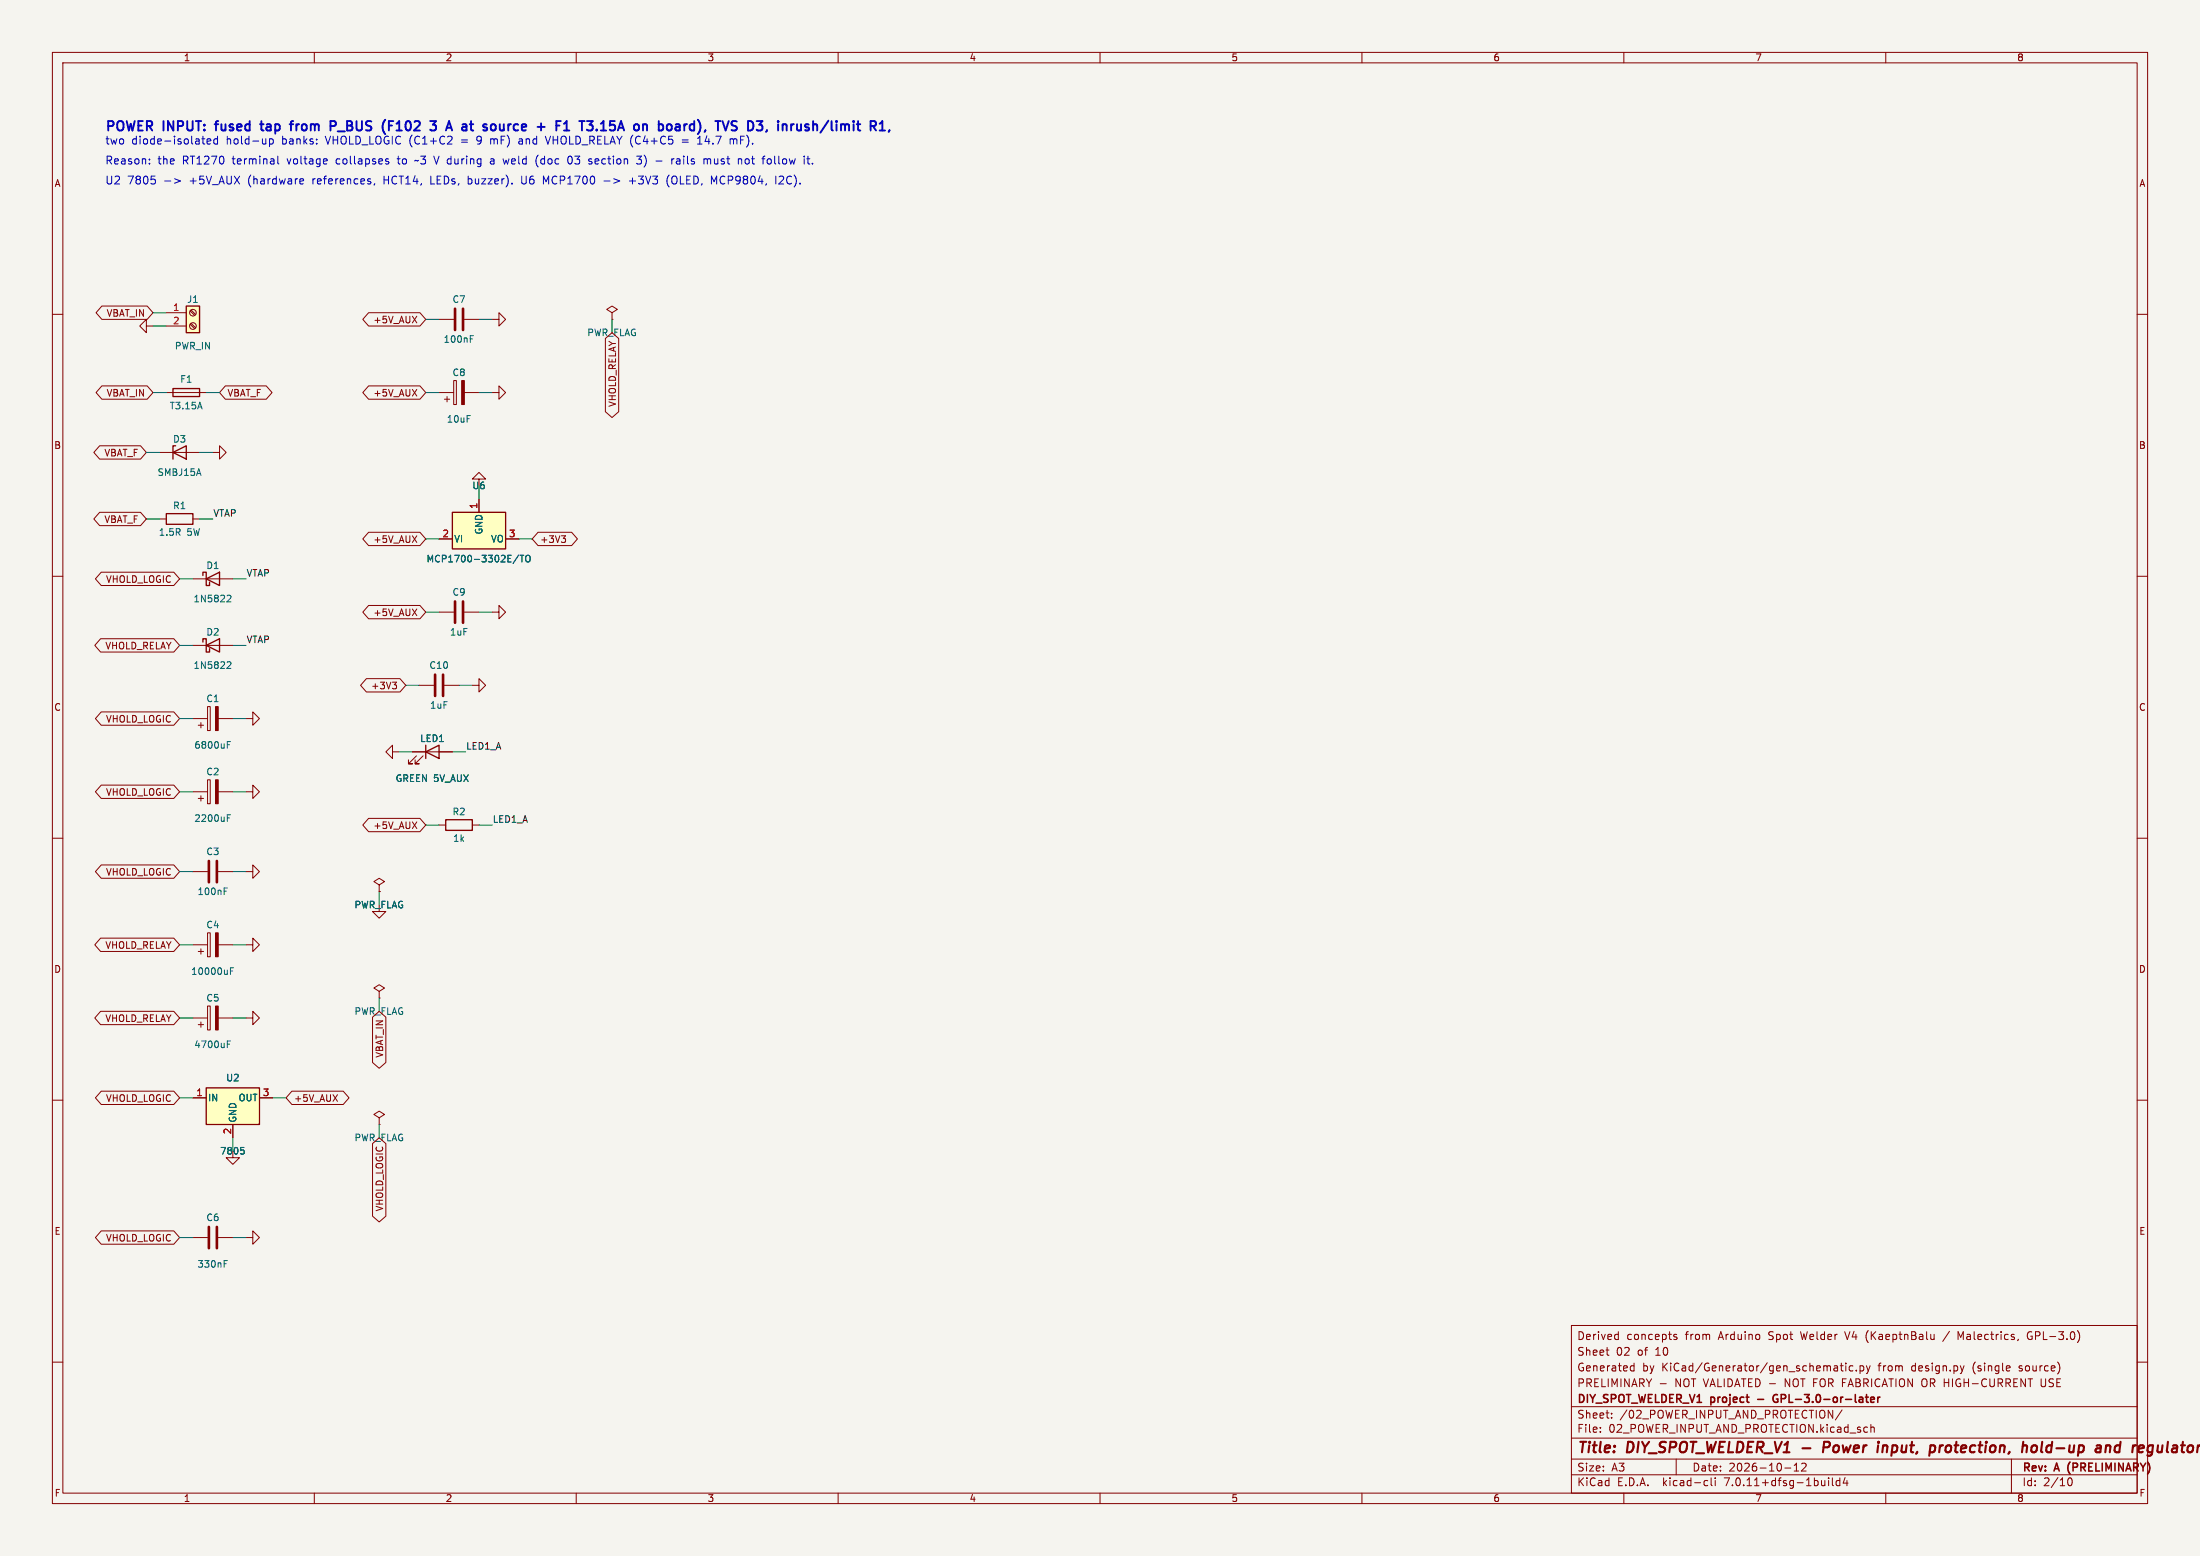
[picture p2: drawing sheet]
<svg xmlns="http://www.w3.org/2000/svg" width="420mm" height="297mm" viewBox="0 0 420 297" stroke-linecap="round" stroke-linejoin="round" font-family="sans-serif">
<path d="M0 0h420v297h-420z" fill="#f5f4ef" stroke="#f5f4ef" stroke-width=".19"/>
<g fill="none" stroke="#840000" stroke-width=".19">
<path d="M10 10h400v277h-400zM12 12h396v273h-396zM60 10v2M110 10v2M160 10v2M210 10v2M260 10v2M310 10v2M360 10v2M10 60h2M19.4 58.4h8.7l1.1 1.3-1.1 1.3h-8.7l-1.1-1.3zM31.7 59.7h3.9"/>
<path d="M36.3 59.4l.9 .8M36.5 59.2l.8 .8M70.4 59.7h9.8l1.1 1.3-1.1 1.2h-9.8l-1.1-1.2zM116.8 59.7l1.1-.6-1.1-.7-1 .7 1 .6v1.3M408 60h2M19.4 73.7h8.7l1.1 1.2-1.1 1.3h-8.7l-1.1-1.3zM27.9 62.2v-1.2l-1.2 1.2 1.2 1.3v-1.3h1.3M31.7 62.2h3.9M31.7 74.9h7.7M36.3 61.9l.9 .8M36.5 61.7l.8 .9M43 73.7h7.8l1.1 1.2-1.1 1.3h-7.8l-1.1-1.3z"/>
<path d="M70.4 73.7h9.8l1.1 1.2-1.1 1.3h-9.8l-1.1-1.3zM83.8 61h2.8M83.8 74.9h2.8M84.8 76.2h1.1M85.3 75.7v1M86.6 72.6h.5v4.6h-.5zM88.6 61h2.8M88.6 74.9h2.8M94 61h1.2v-1.3l1.3 1.3-1.3 1.2v-1.2M94 74.9h1.2v-1.2l1.3 1.2-1.3 1.3v-1.3M115.6 64.6l1.2-1.1 1.3 1.1v14l-1.3 1.1-1.2-1.1zM116.8 61h.1"/>
<path d="M19 97.8h7.8l1.1 1.3-1.1 1.2h-7.8l-1.1-1.2zM19 85.1h7.8l1.1 1.3-1.1 1.2h-7.8l-1.1-1.2zM30.5 86.4h7.6M30.5 99.1h1.2M36.8 99.1h1.3M40.6 86.4h1.3v-1.3l1.3 1.3-1.3 1.2v-1.2M91.4 91.4h1.3l-1.3-1.2-1.2 1.2h1.2v1.3M91.4 95.3v2.5M10 110h2M19.3 109.2h13.9l1.1 1.3-1.1 1.3h-13.9l-1.1-1.3zM36.8 110.5h7.6M70.4 101.6h9.8l1.1 1.3-1.1 1.2h-9.8l-1.1-1.2z"/>
<path d="M70.4 115.6h9.8l1.1 1.2-1.1 1.3h-9.8l-1.1-1.3zM83.8 116.8h2.8M83.8 102.9h2.6M88.6 116.8h2.8M94 116.8h1.2v-1.2l1.3 1.2-1.3 1.3v-1.3M96.5 102.9h2.6M102.7 101.6h6.4l1.1 1.3-1.1 1.2h-6.4l-1.1-1.2zM107.2 102.3h.8l-.5 .5M107.7 102.8l.3 .2v.3l-.3 .2M408 110h2M19.2 121.9h14l1.1 1.3-1.1 1.3h-14l-1.1-1.3zM19.3 135.9h13.9l1.1 1.3-1.1 1.2h-13.9l-1.1-1.2z"/>
<path d="M36.8 123.2h7.6M36.8 137.2h2.8M37.8 138.4h1.1M38.4 137.9v1M39.6 134.9h.5v4.5h-.5zM41.7 137.2h2.7M47 137.2h1.3v-1.3l1.2 1.3-1.2 1.2v-1.2M69.9 129.5h6.5l1.1 1.3-1.1 1.3h-6.5l-1.1-1.3zM74.9 130.2h.8l-.4 .5M75.5 130.7l.2 .2v.3l-.2 .3M80 130.8h2.8M84.8 130.8h2.8"/>
<path d="M90.2 130.8h1.2v-1.3l1.3 1.3-1.3 1.3v-1.3M10 160h2M19.3 149.9h13.9l1.1 1.2-1.1 1.3h-13.9l-1.1-1.3zM36.8 151.1h2.8M37.8 152.4h1.1M38.4 151.9v1M39.6 148.8h.5v4.6h-.5zM41.7 151.1h2.7M47 151.1h1.3v-1.2l1.2 1.2-1.2 1.3v-1.3M70.4 156.2h9.8l1.1 1.3-1.1 1.3h-9.8l-1.1-1.3zM74.9 143.5v-1.3l-1.2 1.3 1.2 1.3v-1.3h1.3M78.7 143.5h7.7"/>
<path d="M79.5 144.3l-1.5 1.5h.7h-.7v-.8M80.8 144.3l-1.6 1.5h.8h-.8v-.8M83.8 157.5h1.3M90.2 157.5h1.2M408 160h2M19.2 179.1h14l1.1 1.2-1.1 1.3h-14l-1.1-1.3zM19.3 165.1h13.9l1.1 1.3-1.1 1.2h-13.9l-1.1-1.2zM36.8 166.4h2.8M39.6 178.1h.5v4.5h-.5zM41.7 166.4h2.7M47 166.4h1.3v-1.3l1.2 1.3-1.2 1.2v-1.2M72.4 168.9l1-.6-1-.7-1 .7 1 .6v1.3"/>
<path d="M72.4 170.2h.1M72.4 172.7v1.3h1.3l-1.3 1.3-1.3-1.3h1.3M19.2 193h14l1.1 1.3-1.1 1.3h-14l-1.1-1.3zM36.8 194.3h2.8M36.8 180.3h2.8M37.8 195.6h1.1M37.8 181.6h1.1M38.4 181.1v1M38.4 195.1v1M39.6 192h.5v4.6h-.5zM41.7 194.3h2.7M41.7 180.3h2.7"/>
<path d="M47 194.3h1.3v-1.3l1.2 1.3-1.2 1.3v-1.3M47 180.3h1.3v-1.2l1.2 1.2-1.2 1.3v-1.3M71.1 194.2l1.3-1.2 1.3 1.2v8.6l-1.3 1.1-1.3-1.1zM72.4 189.2l1-.6-1-.6-1 .6 1 .6v1.3M72.4 190.5h.1M10 210h2M19.3 208.3h13.9l1.1 1.3-1.1 1.2h-13.9l-1.1-1.2zM36.8 209.6h2.6M44.4 219.7v1.3h1.3l-1.3 1.2-1.2-1.2h1.2M44.4 214.6v2.6M49.5 209.6h2.6M55.7 208.3h9.8l1.1 1.3-1.1 1.2h-9.8l-1.1-1.2z"/>
<path d="M71.1 218.3l1.3-1.1 1.3 1.1v13.8l-1.3 1.1-1.3-1.1zM72.4 213.4l1-.7-1-.6-1 .6 1 .7v1.2M72.4 214.6h.1M408 210h2M19.3 234.9h13.9l1.1 1.3-1.1 1.3h-13.9l-1.1-1.3zM36.8 236.2h2.8M41.7 236.2h2.7M47 236.2h1.3v-1.3l1.2 1.3-1.2 1.3v-1.3M10 260h2M300 253h108v32h-108zM306.6 257.7h.6M307 258.7h.2"/>
<path d="M308.5 254.7l.4 .1M308.9 254.2v1.5M308.9 255.6l-.4 .1M319.5 255l.7 .4-.3 .3-.4-.1M320.1 254.8l-.4-.1-.2 .2M352.2 254.2l.5 1.5M369.2 255.5l-.4 .2M369.2 254.7v1M372.2 254.1l-1.3 1.9M374.3 255.3l-.5-1.1v1.5M385.3 255.6l-.1 .2M387.7 254.2a.75 .75 0 0 0-.7 .7 .75 .75 0 0 0 .7 .8"/>
<path d="M408 260h2M300 278.5h108M300 274.5h108M300 268.5h108M305.5 273.2v.2M305.5 272.5v.1M307.7 270.5v.2M307.7 269.8v.1M311.4 261.6h.5M311.4 260.8h.5M311.9 260.2v1.5M316.9 264.1h1.2"/>
<path d="M320 278.5v3M342.5 279.7l.4-.4v1.5M343.9 279.4l.6-.1 .2 .1 .1 .3-.9 1.1h.9M351.3 260.7h.6M351.5 260.2v1.3l.4 .2M351.7 269.1l-1.3 1.9M352.4 260.2v.1M352.4 260.7v1M353.7 260.8l-.4-.1-.3 .3 .2 .6h.5M354.4 261.5v.2M355.1 260.8l.4-.1 .3 .3-.1 .6h-.6M355.1 260.7v1.5"/>
<path d="M356.3 260.7l.4 1M356.7 261.7l-.4 .5M357 260.7l-.3 1M357.2 271.9v1.5M357.2 272.5l.2-.1 .3 .1 .1 .9M374.9 260.7l-.3 1M384 278.5v6.5M389.7 263.2v1.2l.2 .3h.3M60 285v2M110 285v2M160 285v2M210 285v2"/>
<path d="M260 285v2M300 281.5h108M310 285v2M325.6 282.6l.4 .1M326 283.5l-.4 .1M326.7 282.1v1.3l.2 .2M327.4 282.1v.1M327.4 282.6v1M340.7 280.2h1.2M342.5 280.8h.9M349.1 282.1v.1M349.1 282.6v1"/>
<path d="M349.8 282.1v1.3l.2 .2M351.2 282.7l-.4-.1-.3 .3 .2 .6h.5M351.2 282.1v1.5M352.2 282l-.3 1.1h.9M352.6 282.6v1M360 285v2M394.8 282.4l-.1 .3M395.5 282.4l.1 .6-.2 .5h-.5l-.2-.5"/>
<circle cx="36.8" cy="59.7" r=".63"/>
<circle cx="36.8" cy="62.2" r=".63"/>
</g>
<g fill="none" stroke="#840000" stroke-width=".4">
<path d="M349 275.2h-.7l-.3 2M349.1 276.2l-1 .1M359.5 275.9l-.2 1.3M360.1 275.9l-.6 .2M369.3 276l.2 .3-.2 .7M370.4 275.9l-.2 1.3M370.7 275.9l-.4 .4M386.9 276v1.2M388 276.1a.52 .52 0 0 1 .5-.2 .52 .52 0 0 1 .4 .4l-.1 .5a.55 .55 0 0 1-.5 .4 .55 .55 0 0 1-.5-.4zM402 276.1a.49 .49 0 0 1 .9 .1l-.1 1M402.1 275.9l-.2 1.3M404.2 275.9l-.5 .4v.5l.3 .4h.4"/>
<path d="M412 275.9l-.2 1 .3 .3"/>
</g>
<path d="M339.1 267h.3M339.2 266.2a.75 .75 0 0 0-.7 .7 .75 .75 0 0 0 .6 .8l.2-.1M356.1 266.7h.6M356.3 266.2v1.3l.4 .2M357.1 267.2l.7-.2v-.2l-.5-.1-.2 .2 .1 .7h.6M358.5 266.7v1M358.9 266.7l-.3 .1-.1 .2" fill="none" stroke="#840000" stroke-width=".3"/>
<g fill="none" stroke="#840000" stroke-width=".25">
<path d="M35.6 58.4h2.5v5.1h-2.5zM33 74.2h5.1v1.5h-5.1zM31.7 98h5.1v2.1h-5.1zM33 86.4l2.6-1.3v2.5zM33.5 85.1h-.5v2.5M86.4 97.8h10.1v7h-10.1zM38.7 109.9v-.7h.7v2.6h.6v-.7M39.4 110.5l2.5-1.3v2.6zM38.7 122.6v-.7h.7v2.6h.6v-.7M39.4 123.2l2.5-1.3v2.6zM81.3 143.5l2.5-1.3v2.6zM81.3 142.2v2.6"/>
<path d="M85.1 156.5h5.1v2h-5.1zM39.4 207.6h10.1v7h-10.1z"/>
</g>
<g fill="none" stroke="#006464" stroke-width=".19">
<path d="M89.8 64.7h.4M89.8 64.1h.6M43.5 113.6l.5 .1 .1 .3-.8 .9h.8M99 105.9l-1.1 1.7M99.3 106h.7M99.6 106v1.3M100.4 106.2l.3-.2a.43 .43 0 0 1 .5 .4v.4a.42 .42 0 0 1-.4 .5 .42 .42 0 0 1-.4-.5zM43.5 126.3l.5 .1 .1 .3-.8 .9h.8M43.4 156.1h.4M43.4 155.5h.6M43.4 142.2h.4M43.4 141.5h.6"/>
<path d="M42.8 170.1h.4M42.8 169.5h.6M43.4 199.3h.4M43.4 198.7h.6M44 185.3h.4M44.6 184.7h-.6v1.3M46 219h.6M46.4 219.5l.2 .2v.3l-.2 .3M42.8 241.2h.4M42.8 240.6h.6"/>
</g>
<g fill="#840000" stroke="#840000" stroke-width=".19">
<path d="M41.1 148.8h.6v4.6h-.6z"/>
<path d="M41.1 134.9h.6v4.5h-.6z"/>
<path d="M41.1 192h.6v4.6h-.6z"/>
<path d="M41.1 178.1h.6v4.5h-.6z"/>
<path d="M88.1 72.6h.5v4.6h-.5z"/>
</g>
<path d="M86.9 58.9v4.1M88.4 58.9v4.1M86.9 114.8v4.1M88.4 114.8v4.1M83.1 128.8v4M84.6 128.8v4M39.9 164.3v4.1M41.4 164.3v4.1M39.9 234.2v4.1M41.4 234.2v4.1" fill="none" stroke="#840000" stroke-width=".51"/>
<g fill="#ffffc2" stroke="#ffffc2" stroke-width=".19">
<path d="M39.4 207.6h10.1v7h-10.1z"/>
<path d="M35.6 58.4h2.5v5.1h-2.5z"/>
<path d="M86.4 97.8h10.1v7h-10.1z"/>
</g>
<g fill="none" stroke="#0000c2" stroke-width=".19">
<path d="M28.5 31.2v.1M28.5 30.4v.1M28.9 33.6h.7M29.5 34.3l.2 .2-.2 .5M31.5 34.5h1.1M33.3 34.1l1.2 .4-1.2 .5M38.5 26.5h.6M38.7 26v1.3l.4 .2M39.5 27l.7-.1v-.3l-.5-.1-.2 .2 .1 .7h.6M41.5 26.6l-.4-.1-.3 .3 .2 .6h.5M41.5 26v1.5M51.5 26.5v1.5"/>
<path d="M51.6 26.5l-.1 .1M51.9 26.5l.3 .3v.4l-.3 .3-.4-.1M53 29.8v1.3l.2 .2M57.5 34.1l.4 .1 .1 .3-.8 .1M57.9 35l-.4 .1M71.5 35l-.1 .3M73.8 30.8l.4 .1v.2l-.2 .2h-.3M73.8 30.3l.4 .1M79.2 30.7l.2-.1 .3 .1M82.2 33.6v1.5h.8M89.4 35l.4 .1M89.4 33.6v1.5"/>
<path d="M89.8 34.1l-.4 .1M91.1 26.1v.7M93.7 26.5v1M93.7 30.4h.5M93.9 26.5l-.2 .1M94.2 30.7h-.4a.29 .29 0 0 0-.2 .3 .29 .29 0 0 0 .2 .3h.4M96.6 30.6l.3 .7M99.5 26.5l-.4 .1M99.6 26.9h-.4a.29 .29 0 0 0-.2 .3 .29 .29 0 0 0 .2 .3h.4M99.6 33.6v1.2l.3 .3h.3M102.3 30.9l.4 1M102.7 29.6l-.4 1"/>
<path d="M103.7 33.6l.5 1.1 .5-1.1M104.1 26l.5 1.5 .5-1.5M108.5 30.1l.2-.3a.8 .8 0 0 1 .6 .8 .8 .8 0 0 1-.6 .7l-.2-.3M113 30.9v.3M115.3 34.5h1.2M120.2 34.5h1.1M120.7 34v1.1M121.5 29.8h1l-.5 .6 .4 .1v.7l-.2 .1-.7-.1M125.2 30.7h1.2M127.7 33.4a1.72 1.72 0 0 0 0 2.3M128.2 30.3v1M128.3 33.8v1.1"/>
<path d="M128.7 30.3l-.3 .1-.2 .2M129.2 30.4h.5l.1 .9M129.8 30.7h-.5a.29 .29 0 0 0-.2 .3 .29 .29 0 0 0 .2 .3l.5-.1M130.2 26.7h1.2M130.2 27.1h1.2M133.2 27.5h.8M133.2 26.4l.4-.4v1.5M134.8 30.3l.2 .2M135 30.5l.2-.2 .4 .1 .1 .9M135 30.5v.8M136.3 34.7l.5-1.1v1.5M139.6 26.5l-.1 .1"/>
<path d="M139.8 26.5l.2 .2M140 26.7v.8M140.2 26.5l-.2 .2M140.5 26.5l.1 .1M143 30.5l-.5-.2-.3 .3 .2 .6 .3 .1 .3-.1M147 30.3l.2 .3v.4l-.2 .3M148.1 33.6v1.5M148.7 33.8l.3-.2 .5 .2M149.5 34.3l-.8 .8h.9M154 30.3h.6M154.3 31.2l.3 .1M155.1 31.2v.1"/>
</g>
<g fill="none" stroke="#0000c2" stroke-width=".36">
<path d="M41 23.7h.7M49.6 23.7h.7M49.9 23.1v1.6l.1 .1 .3 .1M55.3 23.7h.7M55.8 23.1h.2M56.6 23.7v1.2M56.9 23.7l-.3 .4M64 23.3v.6M64.5 25.1h1.3M75.7 24.9h1M76 23.4l-.3 .2M85.1 24.9l.6-1.8 .6 1.8"/>
<path d="M85.3 24.4h.9M88.8 23.7l.3 .3v.9M89.1 24.8l-.6 .1M89.1 24.1l-.6 .1M97.6 23.7l-.5 .2M107.7 24.9h1M107.8 23.5l.4-.4v1.8M112 23.1h1.2l-.6 .7a.48 .48 0 0 1 .6 .3v.5l-.2 .2-.7 .1-.3-.2M118 24.9l.6-1.8 .6 1.8M118.1 24.4h.9M129 23.8l.5-.1 .3 .3M129.8 24.1l-.6 .1a.35 .35 0 0 0-.3 .4 .35 .35 0 0 0 .3 .3l.6-.1"/>
<path d="M133.2 22.9h.1M134.7 24.8l-.2 .4M144.4 23.1h1.2l-.6 .7a.48 .48 0 0 1 .6 .3v.5l-.2 .2-.7 .1M146.4 24.8l-.2 .4M153.7 24.8l.2 .1M153.8 23.8v.4M158.8 24.8l.2 .1M159.7 23.1v.2M159.7 23.7v1.2"/>
</g>
<g fill="none" stroke="#009600" stroke-width=".19">
<path d="M29.2 59.7h2.5M29.2 74.9h2.5M29.2 62.2h2.5M39.4 74.9h2.5M81.3 74.9h2.5M81.3 61h2.5M91.4 74.9h2.6M91.4 61h2.6M116.8 61v2.5M27.9 99.1h2.6M27.9 86.4h2.6M38.1 99.1h2.5"/>
<path d="M38.1 86.4h2.5M91.4 92.7v2.6M34.3 110.5h2.5M44.4 110.5h2.6M81.3 102.9h2.5M81.3 116.8h2.5M91.4 116.8h2.6M99.1 102.9h2.5M34.3 137.2h2.5M34.3 123.2h2.5M44.4 137.2h2.6M44.4 123.2h2.6"/>
<path d="M77.5 130.8h2.5M87.6 130.8h2.6M34.3 151.1h2.5M44.4 151.1h2.6M76.2 143.5h2.5M81.3 157.5h2.5M86.4 143.5h2.5M91.4 157.5h2.6M34.3 166.4h2.5M44.4 166.4h2.6M72.4 170.2v2.5M34.3 180.3h2.5"/>
<path d="M34.3 194.3h2.5M44.4 180.3h2.6M44.4 194.3h2.6M72.4 190.5v2.5M34.3 209.6h2.5M44.4 217.2v2.5M52.1 209.6h2.5M72.4 214.6v2.6M34.3 236.2h2.5M44.4 236.2h2.6"/>
</g>
<g font-size="2.8" fill="#840000">
<text x="301" y="277.9">Title:</text>
<text x="310.6" y="277.9">DIY_SPOT_WELDER_V1 -</text>
<text x="349.7" y="277.9">Power</text>
<text x="360.9" y="277.9">input,</text>
<text x="371.7" y="277.9">protection,</text>
<text x="390.1" y="277.9">hold-up</text>
<text x="405" y="277.9">and</text>
<text x="412.7" y="277.9">regula</text>
</g>
<g font-size="2.5" fill="#0000c2">
<text x="20" y="25.2">POWER</text>
<text x="31.3" y="25.2">INPUT:</text>
<text x="42" y="25.2">fused</text>
<text x="51.4" y="25.2">tap</text>
<text x="57.8" y="25.2">from</text>
<text x="66" y="25.2">P_BUS</text>
<text x="76.7" y="25.2">(F102</text>
<text x="86.7" y="25.2">3</text>
<text x="90.5" y="25.2">A</text>
<text x="94.1" y="25.2">at</text>
<text x="98.9" y="25.2">source</text>
<text x="109.9" y="25.2">+</text>
<text x="114.2" y="25.2">F1</text>
<text x="119.5" y="25.2">T3.15A</text>
<text x="130.5" y="25.2">on</text>
<text x="135.9" y="25.2">board),</text>
<text x="147.7" y="25.2">TVS</text>
<text x="154.4" y="25.2">D3,</text>
<text x="160.8" y="25.2">inrush/limit</text>
</g>
<g font-size="2.1" fill="#0000c2">
<text x="20" y="27.7">two</text>
<text x="25.1" y="27.7">diode-isolated</text>
<text x="43.2" y="27.7">hold-up</text>
<text x="54" y="27.7">banks:</text>
<text x="62.5" y="27.7">VHOLD_LOGIC (C1+C2</text>
<text x="88.6" y="27.7">=</text>
<text x="91.7" y="27.7">9</text>
<text x="94.5" y="27.7">mF)</text>
<text x="100.1" y="27.7">and</text>
<text x="105.4" y="27.7">VHOLD_RELAY (C4+C5</text>
<text x="134.8" y="27.7">14.7</text>
<text x="141.1" y="27.7">mF).</text>
<text x="20" y="35.3">U2</text>
<text x="20" y="31.5">Reason:</text>
<text x="24.3" y="35.3">7805</text>
<text x="30.1" y="31.5">the</text>
<text x="34.9" y="31.5">RT1270</text>
<text x="36.3" y="35.3">+5V_AUX</text>
<text x="44.5" y="31.5">terminal</text>
<text x="47.6" y="35.3">(hardware</text>
<text x="55.1" y="31.5">voltage</text>
<text x="60.1" y="35.3">references,</text>
<text x="64.6" y="31.5">collapses</text>
<text x="73.8" y="35.3">HCT14,</text>
<text x="76.5" y="31.5">to</text>
<text x="80" y="31.5">~3 V during</text>
<text x="82.9" y="35.3">LEDs,</text>
<text x="90.2" y="35.3">buzzer).</text>
<text x="94.8" y="31.5">a</text>
<text x="97.4" y="31.5">weld</text>
<text x="100.6" y="35.3">U6</text>
<text x="103.7" y="31.5">(doc</text>
<text x="104.9" y="35.3">MCP1700</text>
<text x="110" y="31.5">03</text>
<text x="114.2" y="31.5">section</text>
<text x="116.6" y="35.3">-&gt;</text>
<text x="121.6" y="35.3">+3V3</text>
<text x="123.6" y="31.5">3)</text>
<text x="128.9" y="35.3">(OLED,</text>
<text x="130.5" y="31.5">rails</text>
<text x="136.8" y="31.5">must</text>
<text x="137.6" y="35.3">MCP9804,</text>
<text x="143.5" y="31.5">not</text>
<text x="148.4" y="31.5">follow</text>
<text x="150" y="35.3">I2C).</text>
</g>
<g font-size="2.1" fill="#840000">
<text x="301" y="256">Derived</text>
<text x="310.5" y="256">concepts</text>
<text x="321.8" y="256">from</text>
<text x="328.2" y="256">Arduino</text>
<text x="337.9" y="256">Spot</text>
<text x="344.2" y="256">Welder</text>
<text x="352.9" y="256">V4 (KaeptnBalu</text>
<text x="374.8" y="256">Malectrics,</text>
<text x="388.2" y="256">GPL-3.0)</text>
<text x="301" y="262">Generated</text>
<text x="301" y="259">Sheet</text>
<text x="308.5" y="259">02</text>
<text x="312.7" y="259">of</text>
<text x="313.5" y="262">by</text>
<text x="316.2" y="259">10</text>
<text x="317.3" y="262">KiCad/Generator/gen_schematic.py</text>
<text x="358.7" y="262">from</text>
<text x="365.2" y="262">design.py</text>
<text x="377" y="262">(single</text>
<text x="386" y="262">source)</text>
<text x="301" y="268.2">DIY_SPOT_WELDER_V1 project</text>
<text x="301" y="265">PRELIMINARY</text>
<text x="319.8" y="265">NOT VALIDATED -</text>
<text x="336.2" y="268.2">-</text>
<text x="339.8" y="268.2">GPL-3.0-or-later</text>
<text x="341.1" y="265">NOT FOR FABRICATION OR HIGH-CURRENT</text>
<text x="390.8" y="265">USE</text>
<text x="301" y="273.7">File:</text>
<text x="301" y="271">Sheet:</text>
<text x="307.1" y="273.7">02_POWER_INPUT_AND_PROTECTION.kicad_sch</text>
<text x="309.2" y="271">/02_POWER_INPUT_AND_PROTECTION/</text>
<text x="301" y="281.1">Size:</text>
<text x="307.6" y="281.1">A3</text>
<text x="323" y="281.1">Date:</text>
<text x="330" y="281.1">2026-10-12</text>
<text x="386" y="281.3">Rev:</text>
<text x="392.4" y="281.3">A</text>
<text x="395.4" y="281.3">(PRELIMINARY)</text>
<text x="301" y="283.9">KiCad</text>
<text x="308.7" y="283.9">E.D.A.</text>
<text x="317.6" y="283.9">kicad-cli</text>
<text x="329.5" y="283.9">7.0.11+dfsg-1build4</text>
<text x="386" y="283.9">Id:</text>
<text x="390.1" y="283.9">2/10</text>
</g>
<g font-size="1.8" fill="#840000">
<text x="35" y="11.9">1</text>
<text x="85" y="11.9">2</text>
<text x="135" y="11.9">3</text>
<text x="185" y="11.9">4</text>
<text x="235" y="11.9">5</text>
<text x="285" y="11.9">6</text>
<text x="335" y="11.9">7</text>
<text x="385" y="11.9">8</text>
<text x="10.3" y="35.9">A</text>
<text x="408.3" y="35.9">A</text>
<text x="20.3" y="60.6">VBAT_IN</text>
<text x="71.2" y="61.9">+5V_AUX</text>
<text x="20.3" y="75.9">VBAT_IN</text>
<text x="43.3" y="75.9">VBAT_F</text>
<text x="71.2" y="75.9">+5V_AUX</text>
<text x="117.8" y="77.8" transform="rotate(-90 117.8 77.8)">VHOLD_RELAY</text>
<text x="10.3" y="85.9">B</text>
<text x="19.8" y="87.3">VBAT_F</text>
<text x="408.2" y="85.9">B</text>
<text x="19.8" y="100">VBAT_F</text>
<text x="71.2" y="103.8">+5V_AUX</text>
<text x="103" y="103.8">+3V3</text>
<text x="20.1" y="111.4">VHOLD_LOGIC</text>
<text x="71.2" y="117.8">+5V_AUX</text>
<text x="20" y="124.1">VHOLD_RELAY</text>
<text x="70.8" y="131.8">+3V3</text>
<text x="10.3" y="135.9">C</text>
<text x="408.2" y="135.9">C</text>
<text x="20.1" y="138.1">VHOLD_LOGIC</text>
<text x="20.1" y="152.1">VHOLD_LOGIC</text>
<text x="71.2" y="158.4">+5V_AUX</text>
<text x="20.1" y="167.3">VHOLD_LOGIC</text>
<text x="10.3" y="185.9">D</text>
<text x="20" y="181.3">VHOLD_RELAY</text>
<text x="408.2" y="185.9">D</text>
<text x="20" y="195.3">VHOLD_RELAY</text>
<text x="73.3" y="202" transform="rotate(-90 73.3 202)">VBAT_IN</text>
<text x="20.1" y="210.5">VHOLD_LOGIC</text>
<text x="56" y="210.5">+5V_AUX</text>
<text x="73.3" y="231.3" transform="rotate(-90 73.3 231.3)">VHOLD_LOGIC</text>
<text x="10.3" y="235.9">E</text>
<text x="20.1" y="237.2">VHOLD_LOGIC</text>
<text x="408.3" y="235.9">E</text>
<text x="10.3" y="285.9">F</text>
<text x="35" y="286.9">1</text>
<text x="85" y="286.9">2</text>
<text x="135" y="286.9">3</text>
<text x="185" y="286.9">4</text>
<text x="235" y="286.9">5</text>
<text x="285" y="286.9">6</text>
<text x="335" y="286.9">7</text>
<text x="385" y="286.9">8</text>
<text x="408.3" y="285.9">F</text>
</g>
<g font-size="1.8" fill="#a90000">
<text x="32.9" y="59.4">1</text>
<text x="32.9" y="62">2</text>
<text x="91.2" y="97.2" transform="rotate(-90 91.2 97.2)">1</text>
<text x="84.4" y="102.6">2</text>
<text x="97.1" y="102.6">3</text>
<text x="37.4" y="209.3">1</text>
<text x="50.1" y="209.3">3</text>
<text x="44.2" y="216.6" transform="rotate(-90 44.2 216.6)">2</text>
</g>
<g font-size="1.8" fill="#006464">
<text x="35.6" y="58">J1</text>
<text x="86.3" y="58">C7</text>
<text x="84.6" y="65.6">100nF</text>
<text x="112" y="64.4">PWR_FLAG</text>
<text x="33.3" y="66.9">PWR_IN</text>
<text x="86.3" y="72">C8</text>
<text x="34.3" y="73.3">F1</text>
<text x="32.3" y="78.3">T3.15A</text>
<text x="85.2" y="80.9">10uF</text>
<text x="32.9" y="84.7">D3</text>
<text x="30" y="91">SMBJ15A</text>
<text x="90.1" y="93.6">U6</text>
<text x="32.9" y="97.4">R1</text>
<text x="30.2" y="102.5">1.5R</text>
<text x="35.7" y="102.5">5W</text>
<text x="81.3" y="107.5">MCP1700-3302E/TO</text>
<text x="86.6" y="103.7">VI</text>
<text x="92.3" y="102.1" transform="rotate(-90 92.3 102.1)">GND</text>
<text x="93.6" y="103.7">VO</text>
<text x="39.3" y="108.8">D1</text>
<text x="86.3" y="113.9">C9</text>
<text x="36.8" y="115.2">1N5822</text>
<text x="39.3" y="121.5">D2</text>
<text x="85.8" y="121.5">1uF</text>
<text x="36.8" y="127.9">1N5822</text>
<text x="81.9" y="127.9">C10</text>
<text x="39.3" y="134.2">C1</text>
<text x="82" y="135.5">1uF</text>
<text x="37" y="143.1">6800uF</text>
<text x="80.1" y="141.8">LED1</text>
<text x="39.3" y="148.2">C2</text>
<text x="75.4" y="149.5">GREEN 5V_AUX</text>
<text x="86.3" y="155.8">R2</text>
<text x="37" y="157.1">2200uF</text>
<text x="86.4" y="160.9">1k</text>
<text x="39.3" y="163.4">C3</text>
<text x="37.6" y="171">100nF</text>
<text x="67.6" y="173.6">PWR_FLAG</text>
<text x="39.3" y="177.4">C4</text>
<text x="36.4" y="186.3">10000uF</text>
<text x="39.3" y="191.4">C5</text>
<text x="67.6" y="193.9">PWR_FLAG</text>
<text x="37" y="200.3">4700uF</text>
<text x="43.1" y="206.6">U2</text>
<text x="39.6" y="210.4">IN</text>
<text x="45.3" y="214.4" transform="rotate(-90 45.3 214.4)">GND</text>
<text x="45.4" y="210.4">OUT</text>
<text x="41.9" y="220.6">7805</text>
<text x="67.6" y="218">PWR_FLAG</text>
<text x="39.3" y="233.3">C6</text>
<text x="37.6" y="242.2">330nF</text>
</g>
<g font-size="1.8" fill="#0f0f0f">
<text x="40.6" y="98.7">VTAP</text>
<text x="47" y="110.1">VTAP</text>
<text x="47" y="122.8">VTAP</text>
<text x="88.9" y="143.2">LED1_A</text>
<text x="94" y="157.1">LED1_A</text>
</g>
</svg>
